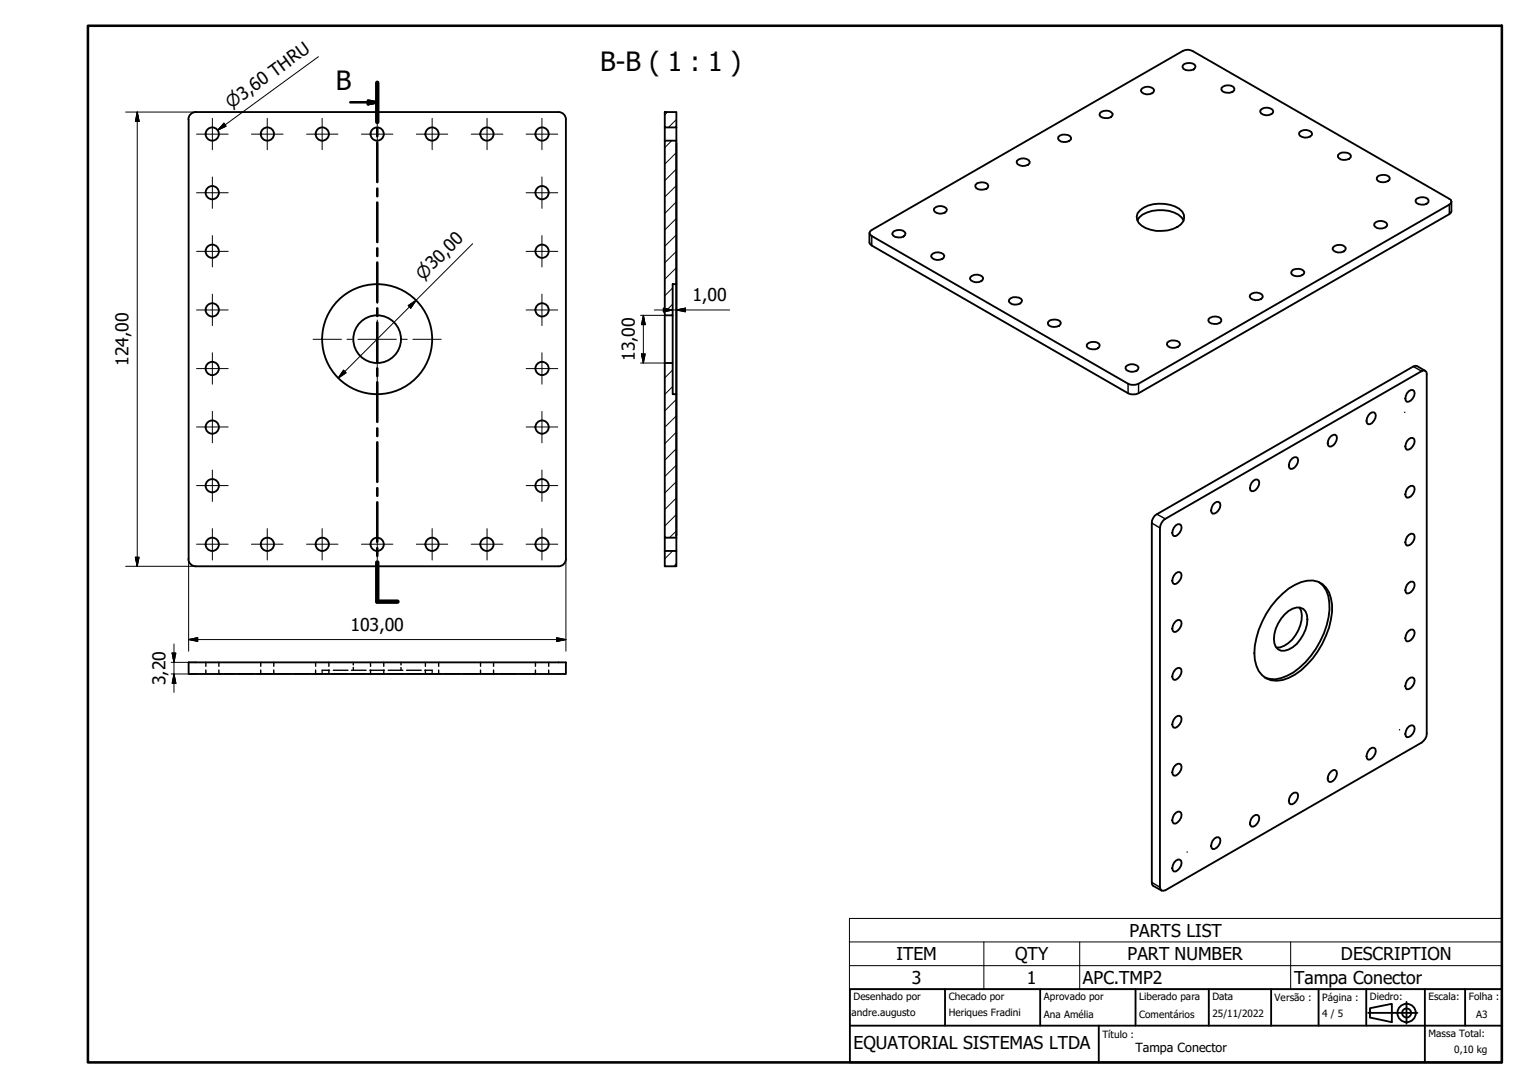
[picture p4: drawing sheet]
<svg xmlns="http://www.w3.org/2000/svg" width="420mm" height="297mm" viewBox="0 0 420 297" stroke-linecap="round" stroke-linejoin="round" font-family="sans-serif">
<!-- layer: Visible (ISO) -->
<g fill="none" stroke="#000" stroke-width=".51">
<path d="M322.9 17.9a2.3 2.3 0 0 1 3.5 .2 1.48 1.48 0 0 1-2 1.1l-1.3-.4-.3-.5zM51.4 32.6a2 2 0 0 1 2-2h99.1a2 2 0 0 1 2 2v120M51.5 32.6v120M181.5 30.6h3.2v4.2h-3.2zM181.5 38.4h3.2v39.2h-1.1v8.5h-2.1zM181.5 34.8v3.6M184.7 39.1v107M184.7 34.8v3.6M288.9 37.4a2.37 2.37 0 0 1 3.5 .2 1.58 1.58 0 0 1-2 1.2l-.7-.1-.6-.4-.2-.4zM300.7 30.5a2.41 2.41 0 0 1 3.1 .6 1.58 1.58 0 0 1-2 1.1l-1.4-.4-.2-.4zM311.6 24.4a2.25 2.25 0 0 1 3.5 .2 2.05 2.05 0 0 1-3.6 .2zM333.5 24a2.3 2.3 0 0 1 3.5 .2 1.48 1.48 0 0 1-2 1.1l-1.3-.4-.3-.5z"/>
<path d="M344.1 30.1a2.25 2.25 0 0 1 3.5 .2 1.76 1.76 0 0 1-2.7 1l-.6-.3-.3-.5zM354.7 36.2a2.25 2.25 0 0 1 3.5 .2 1.76 1.76 0 0 1-2.7 1l-.6-.3-.3-.5zM255 56.9a2.25 2.25 0 0 1 3.5 .3 2.01 2.01 0 0 1-3.5 .2zM266.3 50.5a2.3 2.3 0 0 1 3.5 .2 1.48 1.48 0 0 1-2 1.1l-1.3-.4-.2-.5zM277.6 43.9a2.25 2.25 0 0 1 3.5 .3 1.76 1.76 0 0 1-2.7 .9l-.6-.3-.2-.4zM311.3 57.4a9.4 9.4 0 0 1 11.5 .4 2.74 2.74 0 0 1-1.4 4.2 9.2 9.2 0 0 1-10.5-1.1 2.41 2.41 0 0 1 .4-3.5zM365.3 42.3a2.37 2.37 0 0 1 3.5 .2 1.58 1.58 0 0 1-2 1.2l-.7-.2-.6-.3-.2-.4zM375.9 48.4a2.3 2.3 0 0 1 3.5 .2 1.58 1.58 0 0 1-2 1.2l-1.3-.5-.2-.4zM386.5 54.5a2.3 2.3 0 0 1 3.5 .2 1.48 1.48 0 0 1-2 1.2l-1.3-.5-.2-.4zM395.7 58.5l-84.9 48.9M184.7 77.6v30M237.4 66.2l.6 .8 70 40.4"/>
<path d="M237.6 63.2l85.2-49.2a2.75 2.75 0 0 1 2.8 0l70.1 40.3 .4 .3 .1 .4-.1 .5-.4 .4-84.9 48.9a3.4 3.4 0 0 1-2.8 0l-70-40.4-.6-.8zM244.1 63.1a2.41 2.41 0 0 1 3.1 .6 1.5 1.5 0 0 1-2 1.1l-.8-.1-.8-.8zM254.3 69.6a2.25 2.25 0 0 1 3.5 .2 2.05 2.05 0 0 1-3.6 .2zM264.9 75.7a2.25 2.25 0 0 1 3.5 .2 2.05 2.05 0 0 1-3.6 .2zM310.5 60.2a5.2 5.2 0 0 1 4-2.6 9 9 0 0 1 8.1 1.8l.6 .8M353 73.6a2.54 2.54 0 0 1 3.1 .7 2.08 2.08 0 0 1-3.6 .2zM363.9 67.5a2.3 2.3 0 0 1 3.5 .2 1.58 1.58 0 0 1-2 1.2l-1.3-.5-.3-.4zM375.2 61a2.25 2.25 0 0 1 3.5 .3 1.58 1.58 0 0 1-2 1.1l-.7-.1-.6-.4-.2-.4zM181.5 99.1h2.1v8.5h1.1v39.2h-3.2zM181.5 86.1v13M183.6 86.1v13M275.5 81.8a2.37 2.37 0 0 1 3.5 .2 2.08 2.08 0 0 1-3.6 .3z"/>
<path d="M286.1 87.9a2.3 2.3 0 0 1 3.5 .2 2.03 2.03 0 0 1-3.5 .3zM296.7 94a2.3 2.3 0 0 1 3.5 .2 1.48 1.48 0 0 1-1.9 1.2l-1.4-.5-.2-.4zM318.6 93.6a2.37 2.37 0 0 1 3.5 .2 1.58 1.58 0 0 1-1.9 1.2l-.8-.1-.6-.4-.2-.4zM329.9 87.1a2.3 2.3 0 0 1 3.5 .2 1.48 1.48 0 0 1-1.9 1.1l-1.4-.4-.2-.4zM341.2 80.6a2.25 2.25 0 0 1 3.5 .2 1.76 1.76 0 0 1-2.7 1l-.6-.3-.2-.5zM307.3 100.1a2.3 2.3 0 0 1 3.5 .2 1.55 1.55 0 0 1-1.9 1.2l-1.4-.5-.2-.4zM363.4 119l1.1-.3a1.56 1.56 0 0 1 0 2.3l-.5 .6-.6 .3h-.5a1.83 1.83 0 0 1 .5-2.9zM374 112.9l.6-.3h.5a1.5 1.5 0 0 1 0 2.3l-.5 .6-.6 .3h-.5a1.64 1.64 0 0 1 0-2.3zM384.6 119.9l.6-.3h.5a1.5 1.5 0 0 1 0 2.2l-.5 .6-1.1 .4a1.89 1.89 0 0 1 .5-2.9zM384.6 106.8l.6-.3h.5a1.5 1.5 0 0 1 0 2.3l-.5 .5-1.1 .4a1.89 1.89 0 0 1 .5-2.9zM385.8 100.1l-70 40.3M388.1 101.3l-70 40.4"/>
<path d="M389.5 102.2v98.1M331.6 137.3l.6-.3h.5a1.5 1.5 0 0 1 0 2.3l-.5 .6-1.1 .4a1.89 1.89 0 0 1 .5-3zM342.2 131.2l.6-.3h.5a1.5 1.5 0 0 1 0 2.3l-.5 .6-.6 .3h-.5a1.61 1.61 0 0 1 0-2.3zM352.8 125.1l.6-.3h.5a1.48 1.48 0 0 1 0 2.3l-.5 .6-.6 .3h-.5a1.83 1.83 0 0 1 .5-2.9zM384.6 133l.6-.4h.5a1.5 1.5 0 0 1 0 2.3l-.5 .6-1.1 .4a1.89 1.89 0 0 1 .5-2.9zM51.4 152.6a2 2 0 0 0 2 2h99.1a2 2 0 0 0 2-2M181.5 150.4h3.2v4.2h-3.2zM181.5 146.8v3.6M184.7 146.8v3.6M314.5 142.8v98.1M316.7 144.1v98.1l.4 .9h1l70-40.4M321 143.4l.6-.3h.5a1.5 1.5 0 0 1 0 2.3l-1.1 1h-.5a1.64 1.64 0 0 1 0-2.3z"/>
<path d="M321 156.5l.6-.3h.5a1.5 1.5 0 0 1 0 2.3l-1.1 .9h-.5a1.64 1.64 0 0 1 0-2.3zM360.2 159a6.9 6.9 0 0 1 2.7 5.5 22.8 22.8 0 0 1-8.2 17.9 13 13 0 0 1-6.6 3.1l-1.5-.2-1.4-.3M384.6 146l.6-.3h.5a1.5 1.5 0 0 1 0 2.3l-.5 .6-1.1 .4a1.89 1.89 0 0 1 .5-3zM384.6 159.1l.6-.3h.5a1.5 1.5 0 0 1 0 2.3l-.5 .6-1.1 .3a1.89 1.89 0 0 1 .5-2.9zM321 169.6l.6-.3h.5a1.5 1.5 0 0 1 0 2.3l-1.1 .9h-.5a1.64 1.64 0 0 1 0-2.3zM348.6 163.7a13.1 13.1 0 0 1 9.8-5.2 5.5 5.5 0 0 1 4.9 4.8 19.6 19.6 0 0 1-3.5 14.5 17.4 17.4 0 0 1-9.7 7.9 5.6 5.6 0 0 1-7.1-3.9 16.7 16.7 0 0 1 1.6-12.1l2.4-4.2zM350.7 167.8a4.4 4.4 0 0 1 5.1-1.6 4.3 4.3 0 0 1 1 4.3 10 10 0 0 1-5 6.8 2.69 2.69 0 0 1-3-.1 2.69 2.69 0 0 1-1-2.8 9.9 9.9 0 0 1 2.9-6.6zM354.8 165.8a7.4 7.4 0 0 1-1.1 7.6 7.8 7.8 0 0 1-4.3 3.4h-1M384.6 172.2l.6-.3h.5a1.5 1.5 0 0 1 0 2.3l-.5 .5-1.1 .4a1.89 1.89 0 0 1 .5-2.9zM51.5 180.8h103v3.2h-103zM321 195.8l.6-.4h.5a1.5 1.5 0 0 1 0 2.3l-1.1 1h-.5a1.64 1.64 0 0 1 0-2.3zM321 182.7l.6-.3h.5a1.5 1.5 0 0 1 0 2.2l-1.1 1h-.5a1.64 1.64 0 0 1 0-2.3z"/>
<path d="M384.6 198.4l.6-.4h.5a1.5 1.5 0 0 1 0 2.3l-.5 .6-1.1 .4a1.89 1.89 0 0 1 .5-2.9zM384.6 185.3l.6-.3h.5a1.5 1.5 0 0 1 0 2.2l-.5 .6-1.1 .4a1.89 1.89 0 0 1 .5-2.9zM321 208.8l.6-.3h.5a1.5 1.5 0 0 1 0 2.3l-1.1 1h-.5a1.89 1.89 0 0 1 .5-3zM352.8 216.7l.6-.3h.5a1.48 1.48 0 0 1 0 2.3l-.5 .6-.6 .3h-.5a1.83 1.83 0 0 1 .5-2.9zM363.4 210.6l.6-.4h.5a1.56 1.56 0 0 1 0 2.4l-.5 .6-.6 .3h-.5a1.83 1.83 0 0 1 .5-2.9zM374 204.5l.6-.4h.5a1.5 1.5 0 0 1 0 2.3l-1.1 1h-.5a1.64 1.64 0 0 1 0-2.3zM321 221.9l.6-.3h.5a1.5 1.5 0 0 1 0 2.3l-1.1 .9h-.5a1.89 1.89 0 0 1 .5-2.9zM321 235l.6-.3h.5a1.5 1.5 0 0 1 0 2.3l-1.1 .9h-.5a1.89 1.89 0 0 1 .5-2.9zM331.6 228.9l.6-.3h.5a1.5 1.5 0 0 1 0 2.3l-.5 .5-1.1 .4a1.89 1.89 0 0 1 .5-2.9zM342.2 222.8l.6-.3h.5a1.48 1.48 0 0 1 0 2.3l-.5 .5-.6 .4h-.5a1.61 1.61 0 0 1 0-2.3z"/>
<circle cx="57.9" cy="36.6" r="1.81"/>
<circle cx="73" cy="36.6" r="1.81"/>
<circle cx="88" cy="36.6" r="1.81"/>
<circle cx="103" cy="36.6" r="1.81"/>
<circle cx="118" cy="36.6" r="1.81"/>
<circle cx="132.9" cy="36.6" r="1.81"/>
<circle cx="148" cy="36.6" r="1.81"/>
<circle cx="57.9" cy="52.6" r="1.81"/>
<circle cx="148" cy="52.6" r="1.81"/>
<circle cx="57.9" cy="68.6" r="1.81"/>
<circle cx="148" cy="68.6" r="1.81"/>
<circle cx="57.9" cy="84.6" r="1.81"/>
<circle cx="103" cy="92.6" r="6.5"/>
<circle cx="103" cy="92.6" r="15"/>
<circle cx="148" cy="84.6" r="1.81"/>
<circle cx="57.9" cy="116.6" r="1.81"/>
<circle cx="57.9" cy="100.6" r="1.81"/>
<circle cx="148" cy="116.6" r="1.81"/>
<circle cx="148" cy="100.6" r="1.81"/>
<circle cx="57.9" cy="132.6" r="1.81"/>
<circle cx="148" cy="132.6" r="1.81"/>
<circle cx="57.9" cy="148.6" r="1.81"/>
<circle cx="73" cy="148.6" r="1.81"/>
<circle cx="88" cy="148.6" r="1.81"/>
<circle cx="103" cy="148.6" r="1.81"/>
<circle cx="118" cy="148.6" r="1.81"/>
<circle cx="132.9" cy="148.6" r="1.81"/>
<circle cx="148" cy="148.6" r="1.81"/>
</g>
<!-- layer: Visible Narrow (ISO) -->
<g fill="none" stroke="#000" stroke-width=".38">
<path d="M56.2 180.8v1.1M56.2 182.9v1.1M59.8 180.8v1.1M59.8 182.9v1.1M60.6 183.9l-.7 .1M61.3 183.9h2.7M65 183.9h4.2M70.2 183.9h4.1M71.2 180.8v1.1M71.2 182.9v1.1M74.7 180.8v1.1M74.7 182.9v1.1"/>
<path d="M75.3 183.9h4.1M80.4 183.9h4.1M85.5 183.9h4.2M86.2 180.8v1.1M86.2 182.9v1.1M87.9 183.6v.3M89.8 180.8v1.1M89.8 182.9v1.1M90 183h-2.1v.3M90.7 183.9h4M91 183h4M95.8 183.9h4.1"/>
<path d="M95.9 183h4M96.5 180.8v.7M96.5 182.2v.8M100.9 183.9h4.1M101 183h4M101.2 180.8v1.1M101.2 182.9v1.1M104.8 180.8v1.1M104.8 182.9v1.1M106 183h4M106 183.9h4.2M109.5 180.8v.7"/>
<path d="M109.5 182.2v.8M111 183h4M111.2 183.9h4.1M116 183h2v.3M116.1 180.8v1.1M116.1 182.9v1.1M116.3 183.9h4.1M118 183.6v.3M119.8 180.8v1.1M119.8 182.9v1.1M121.4 183.9h4.1M126.6 183.9h4"/>
<path d="M131.2 180.8v1.1M131.2 182.9v1.1M131.6 183.9h4.2M134.7 180.8v1.1M134.7 182.9v1.1M136.8 183.9h4.1M141.9 183.9h2.8M145.3 183.9l.7 .1M146.2 180.8v1.1M146.2 182.9v1.1M149.8 180.8v1.1M149.8 182.9v1.1"/>
</g>
<!-- layer: Border (ISO) -->
<path d="M395.7 55.9v2.6M238 64.4v2.6M308 104.8v2.6M310.8 104.8v2.6M383.5 112.6h.1M385.8 100.1l2.3 1.2M314.5 142.8l2.2 1.3M315.8 140.4l2.3 1.3M382.1 199.2h.1M324.1 232.6h.1M314.5 240.9l2.2 1.3" fill="none" stroke="#000" stroke-width=".38"/>
<path d="M396.2 55v2.7l-.5 .8M237.4 63.6v2.6M308 107.4a3.4 3.4 0 0 0 2.8 0M385.8 100.1l1-.2 2.3 1.4M388.1 101.3l.5-.2 .5 .2 .3 .3 .1 .6M315.8 140.4a2.81 2.81 0 0 0-1.3 2.4M318.1 141.7a3.3 3.3 0 0 0-1.4 2.4M389.5 200.3a3 3 0 0 1-1.4 2.4M314.5 240.9v.6l.3 .4 2.3 1.2" fill="none" stroke="#000" stroke-width=".51"/>
<!-- layer: Title (ISO) -->
<path d="M86.9 15.5l-27.5 20M61.2 33.6l.5 .9-2.3 1zM231.9 257.2v-6.5h178.1v6.5M231.9 257.2h178.1v6.4M231.9 257.2v12.9h178.1v-6.5M268.6 257.2v12.9M294.8 257.2v12.9M352.4 257.2v12.9M231.9 263.6h178.1" fill="none" stroke="#000" stroke-width=".27"/>
<!-- layer: Center Mark (ISO) -->
<g fill="none" stroke="#000" stroke-width=".7">
<path d="M95.6 27.9h7.4M100.5 27.5l2.5 .4-2.5 .5zM103 22.6v10.7M103 35.1v2.1M103 38.9v10.8M103 51.5v2.1M103 55.3v10.8M103 67.8v2.1M103 71.7v10.8M103 84.2v2.1M103 88.1v10.7M103 100.6v2.1"/>
<path d="M103 104.4v10.8M103 117v2M103 120.8v10.8M103 133.3v2.1M103 137.1v10.8M103 149.7v2.1M103 153.5v10.8h5.5"/>
</g>
<path d="M103 22.6v10.7M103 153.5v10.8h5.5" fill="none" stroke="#000" stroke-width="1.2"/>
<path d="M100.5 28.4l2.5-.5zM100.5 27.5l2.5 .4-2.5 .5z" fill="#000" stroke="#000" stroke-width=".7"/>
<!-- layer: Symbol (ISO) -->
<path d="M24 7h386v283.1h-386z" fill="none" stroke="#000" stroke-width=".7"/>
<!-- layer: Dimension (ISO) -->
<g fill="none" stroke="#000" stroke-width=".51">
<path d="M232 270.1h178v20h-178zM258 270.1v9.9M284 270.1v9.9M310 270.1v9.9M330 270.1v9.9M347 270.1v9.9M360 270.1v9.9M373 270.1v9.9M373.5 276.5h13.5M374 275.3l6-1.2v5l-6-1.3zM384 273.5v6M389 270.1v20"/>
<path d="M400 270.1v9.9M232 280h178M300 280v10.1"/>
<circle cx="384" cy="276.6" r="2.51"/>
<circle cx="384" cy="276.6" r="1.24"/>
</g>
<!-- layer: Hatch (ISO) -->
<g fill="none" stroke="#000" stroke-width=".27">
<path d="M182.2 30.6l-.7 .8M183.4 38.4l-1.9 1.9M184.7 32.6l-2.2 2.2M184.7 59.6l-3.2 3.2M184.7 55.1l-3.2 3.2M184.7 50.7l-3.2 3.1M184.7 46.2l-3.2 3.1M184.7 41.6l-3.2 3.2M183.6 78.6l-2.1 2.2M184.6 77.6h.1M184.7 73.1l-3.2 3.1M184.7 68.6l-3.2 3.1"/>
<path d="M184.7 64.1l-3.2 3.1M183.6 83l-2.1 2.2M183.6 105.5l-2.1 2.2M183.6 101l-2.1 2.2M184.7 118l-3.2 3.1M184.7 113.5l-3.2 3.1M184.7 109l-3.2 3.2M184.7 135.9l-3.2 3.2M184.7 131.5l-3.2 3.1M184.7 127l-3.2 3.1M184.7 122.5l-3.2 3.2M183.6 150.4l-2.1 2.2"/>
<path d="M184.7 153.8l-.7 .8M184.7 145l-1.9 1.8M184.7 140.4l-3.2 3.2"/>
</g>
<!-- layer: Dimension (ISO) -->
<g fill="none" stroke="#000" stroke-width=".27">
<path d="M53.7 36.6h8.6M58 32.3v8.6M68.6 36.6h8.7M73 32.3v8.6M83.7 36.6h8.6M87.9 32.3v8.6M98.7 36.6h8.6M103 32.3v8.6M113.7 36.6h8.5M118 32.3v8.6M128.7 36.6h8.6M133 32.3v8.6"/>
<path d="M143.6 36.6h8.7M148 32.3v8.6M53.7 52.6h8.6M58 48.3v8.6M143.6 52.6h8.7M148 48.3v8.6M53.7 68.6h8.6M58 64.3v8.6M103 75.1v7.8M143.6 68.6h8.7M148 64.3v8.6M53.7 84.6h8.6"/>
<path d="M58 96.3v8.6M58 80.3v8.6M85.5 92.6h7.7M94.7 92.6h1.5M97.7 92.6h10.5M103 84.4v1.4M103 87.4v10.4M103 99.4v1.4M109.7 92.6h1.5M112.7 92.6h7.8M143.6 84.6h8.7M148 80.3v8.6"/>
<path d="M148 96.3v8.6M53.7 116.6h8.6M53.7 100.6h8.6M58 112.3v8.6M103 102.3v7.8M143.6 100.6h8.7M143.6 116.6h8.7M148 112.3v8.6M53.7 132.6h8.6M58 128.3v8.6M143.6 132.6h8.7M148 128.3v8.6"/>
<path d="M53.7 148.6h8.6M58 144.3v8.6M68.6 148.6h8.7M73 144.3v8.6M83.7 148.6h8.6M87.9 144.3v8.6M98.7 148.6h8.6M103 144.3v8.6M113.7 148.6h8.5M118 144.3v8.6M128.7 148.6h8.6M133 144.3v8.6"/>
<path d="M143.6 148.6h8.7M148 144.3v8.6"/>
</g>
<!-- layer: Center Mark (ISO) -->
<g fill="none" stroke="#000" stroke-width=".27">
<path d="M34.3 30.6h19.2M37.5 30.6l.5 2.5h-1zM37.5 30.6v124M129 66.5l-36.7 36.7M111.4 83.4l2.2-1.4-1.5 2.1zM174.9 99.1h6.6M174.9 86.1h6.6M175.1 96.6h1l-.5 2.5zM175.6 86.1l.5 2.5h-1zM175.6 86.1v13M178.6 84.6h20.6M181.1 84.1l2.5 .5-2.5 .5z"/>
<path d="M184.7 84.6l2.4-.5v1zM93.8 101.1l.7 .7-2.2 1.4zM34.3 154.6h19.2M37 152.1h1l-.5 2.5zM51.5 152.6v25.2M154.5 152.6v25.2M47 178.3h1l-.5 2.5zM47.5 175.8v13.2M51.5 174.6l2.5-.5v1zM51.5 174.6h103M152 174.1l2.5 .5-2.5 .5zM46.7 184h6.8"/>
<path d="M46.7 180.8h6.8M47.5 184l.5 2.5h-1z"/>
</g>
<g fill="#000" stroke="#000" stroke-width=".27">
<path d="M37.5 30.6l.5 2.5zM37.5 30.6l.5 2.5h-1zM113.6 82l-1.5 2.1zM111.4 83.4l2.2-1.4-1.5 2.1zM175.1 96.6l.5 2.5zM175.1 96.6h1l-.5 2.5zM175.6 86.1l.5 2.5zM175.6 86.1l.5 2.5h-1zM181.1 85.1l2.5-.5zM181.1 84.1l2.5 .5-2.5 .5zM184.7 84.6l2.4-.5zM184.7 84.6l2.4-.5v1z"/>
<path d="M93.8 101.1l-1.5 2.1zM93.8 101.1l.7 .7-2.2 1.4zM37 152.1l.5 2.5zM37 152.1h1l-.5 2.5zM47 178.3l.5 2.5zM47 178.3h1l-.5 2.5zM51.5 174.6l2.5-.5zM51.5 174.6l2.5-.5v1zM152 175.1l2.5-.5zM152 174.1l2.5 .5-2.5 .5zM47.5 184l.5 2.5zM47.5 184l.5 2.5h-1z"/>
</g>
<!-- layer: Title (ISO) -->
<path d="M61.2 33.6l-1.8 1.9zM61.2 33.6l.5 .9-2.3 1z" fill="#000" stroke="#000" stroke-width=".27"/>
<g font-size="7.2">
<text x="163.9" y="19.4">B-B ( 1 : 1 )</text>
<text x="91.7" y="24.6">B</text>
</g>
<g font-size="4.8">
<text x="189.1" y="82.2">1,00</text>
<text x="35.1" y="99.9" transform="rotate(-90 35.1 99.9)">124,00</text>
<text x="173.3" y="98.6" transform="rotate(-90 173.3 98.6)">13,00</text>
<text x="95.7" y="172.2">103,00</text>
<text x="45.1" y="187.1" transform="rotate(-90 45.1 187.1)">3,20</text>
<text x="308.4" y="255.8">PARTS LIST</text>
<text x="244.7" y="262.2">ITEM</text>
<text x="277.2" y="262.2">QTY</text>
<text x="307.8" y="262.2">PART NUMBER</text>
<text x="366.1" y="262.2">DESCRIPTION</text>
<text x="248.9" y="268.6">3</text>
<text x="280.4" y="268.6">1</text>
<text x="295.7" y="268.6">APC.TMP2</text>
<text x="353.3" y="268.6">Tampa Conector</text>
<text x="233" y="286.4">EQUATORIAL SISTEMAS LTDA</text>
</g>
<g font-size="4.6">
<text x="63.1" y="29.9" transform="rotate(-36 63.1 29.9)">⌀3,60 THRU</text>
<text x="115.5" y="76.6" transform="rotate(-45 115.5 76.6)">⌀30,00</text>
</g>
<text font-size="3.4" x="310" y="287.3">Tampa Conector</text>
<g font-size="2.7">
<text x="233" y="273.1">Desenhado por</text>
<text x="259" y="273.1">Checado por</text>
<text x="285" y="273.1">Aprovado por</text>
<text x="311" y="273.1">Liberado para</text>
<text x="331" y="273">Data</text>
<text x="348" y="273.2">Versão :</text>
<text x="361" y="273.3">Página :</text>
<text x="374" y="273.1">Diedro:</text>
<text x="390" y="273.1">Escala:</text>
<text x="401" y="273.1">Folha :</text>
<text x="232.5" y="277.5">andre.augusto</text>
<text x="259" y="277.5">Heriques Fradini</text>
<text x="285" y="278">Ana Amélia</text>
<text x="311" y="278">Comentários</text>
<text x="331" y="277.6">25/11/2022</text>
<text x="361" y="277.6">4 / 5</text>
<text x="403" y="278">A3</text>
<text x="301" y="283.3">Título :</text>
<text x="390" y="283.1">Massa Total:</text>
<text x="397" y="287.5">0,10 kg</text>
</g>
</svg>
